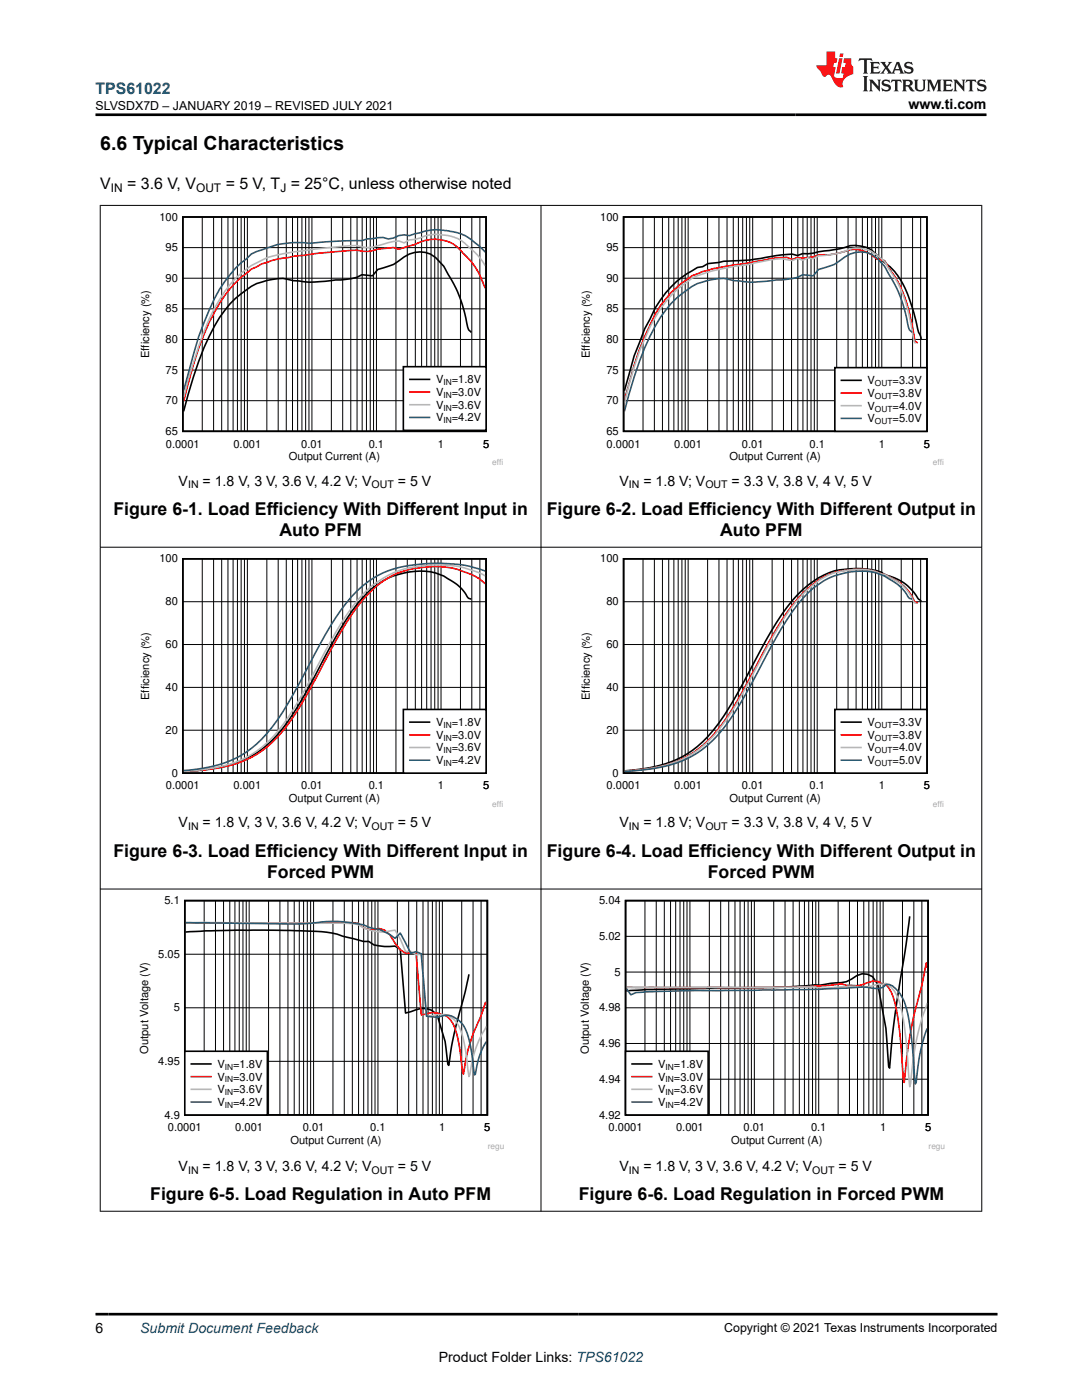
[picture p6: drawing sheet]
<svg xmlns="http://www.w3.org/2000/svg" width="216mm" height="279mm" viewBox="0 0 216 279" stroke-linecap="round" stroke-linejoin="round" font-family="sans-serif">
<path d="M36.5 43.3h60.5v42.8h-60.5zM94.1 66.4l-.2-.3a1.63 1.63 0 0 1-.8-1.6 29.4 29.4 0 0 0-4.4-11 6.1 6.1 0 0 0-4.9-3.2 6.2 6.2 0 0 0-4.2 1.8 12.5 12.5 0 0 1-4.2 1.7l-1.1 1.2-2.1-.2a10 10 0 0 1-5.2 1.1 23 23 0 0 1-10.5-.3 12.8 12.8 0 0 0-7.4 2.3 20.3 20.3 0 0 0-7.4 9.2 75.9 75.9 0 0 0-5.1 15" fill="none" stroke="#000" stroke-width=".32"/>
<g fill="none" stroke="#000" stroke-width=".2">
<path d="M36.5 55.5h60.5M36.5 49.4h60.5M40.4 43.3v42.8M42.6 43.3v42.8M44.2 43.3v42.8M45.5 43.3v42.8M46.5 43.3v42.8M47.4 43.3v42.8M48.1 43.3v42.8M48.8 43.3v42.8M49.4 43.3v42.8M53.2 43.3v42.8"/>
<path d="M55.5 43.3v42.8M57.1 43.3v42.8M58.4 43.3v42.8M59.4 43.3v42.8M60.2 43.3v42.8M61 43.3v42.8M61.7 43.3v42.8M62.2 43.3v42.8M66.1 43.3v42.8M68.4 43.3v42.8M70 43.3v42.8M71.2 43.3v42.8"/>
<path d="M72.3 43.3v42.8M73.1 43.3v42.8M73.9 43.3v42.8M74.5 43.3v42.8M75.1 43.3v42.8M79 43.3v42.8M81.3 43.3v42.8M82.9 43.3v42.8M84.1 43.3v42.8M85.1 43.3v42.8M86 43.3v42.8M86.7 43.3v42.8"/>
<path d="M87.4 43.3v42.8M88 43.3v42.8M91.9 43.3v42.8M94.1 43.3v42.8M95.8 43.3v42.8M97 43.3v42.8M36.5 80h60.5M36.5 73.9h60.5M36.5 67.7h60.5M36.5 61.6h60.5"/>
</g>
<path d="M96.8 57.5a15.7 15.7 0 0 0-3.7-6.2l-.1-.2a9 9 0 0 0-3.5-2.8l-.2-.1a8.6 8.6 0 0 0-6.6 .6l-3.1 .9-1.1-.3-3.1 .3a6.2 6.2 0 0 1-4.2 .2 116.5 116.5 0 0 0-16.8 2.1l-2.1 .7a19.3 19.3 0 0 0-8.5 7.8 57.2 57.2 0 0 0-6.3 16.1l-.9 3.5" fill="none" stroke="#f00" stroke-width=".32"/>
<path d="M96.8 53.1a12.3 12.3 0 0 0-3.1-3.7 7.2 7.2 0 0 0-5.2-2.5 7.6 7.6 0 0 0-4.7 .6l-1.1 .3-1 .1-1.1 .6-1-.4-1.1 .1-2.1 .5a7.2 7.2 0 0 1-5.2 .3 95.8 95.8 0 0 0-17.9 2.4 19.3 19.3 0 0 0-9.5 8.4 48.4 48.4 0 0 0-5.2 12.6l-2 6.9" fill="none" stroke="#b8b8b8" stroke-width=".32"/>
<path d="M96.8 50.3l-1.8-1.7a9 9 0 0 0-5.7-2.5 10.9 10.9 0 0 0-5.5 .4l-2.1 .5-1.1-.1-1 .1-1.1 .5-1 .2-1.1-.3-3.1 .3-1.1 .3-5.2 .1a46.6 46.6 0 0 1-8.4 .3 24 24 0 0 0-8.5 2.3l-1 1a23.5 23.5 0 0 0-7.4 10.2 64.6 64.6 0 0 0-4.2 12.8l-.9 3.2" fill="none" stroke="#295c75" stroke-width=".32"/>
<path d="M80.5 73.2h16.5v12.7h-16.5z" fill-rule="evenodd" fill="#fff"/>
<path d="M80.5 73.2h16.5v12.7h-16.5zM81.8 75.7h3.9" fill="none" stroke="#000" stroke-width=".32"/>
<path d="M81.8 78.2h3.9" fill="none" stroke="#f00" stroke-width=".32"/>
<path d="M81.8 80.8h3.9" fill="none" stroke="#b8b8b8" stroke-width=".32"/>
<path d="M81.8 83.3h3.9" fill="none" stroke="#295c75" stroke-width=".32"/>
<path d="M115.6 42.4h72.7v50.5h-72.7z" fill-rule="evenodd" fill="#fff"/>
<path d="M124.4 43.3h60.5v42.8h-60.5zM183.8 67.6a20.9 20.9 0 0 1-1.4-5.1 20.4 20.4 0 0 0-4.1-8.5l-3.4-3.2a5.9 5.9 0 0 0-6.3-1.4l-6.3 1.1-2.1 .1-1.1 .4-1-.3-3.2 .3a44.3 44.3 0 0 1-10.5 1.1l-3.1 .5-1.1 .6-1 .2a19.7 19.7 0 0 0-9.5 10.3l-1.1 1.9-2.1 5.4-1.9 7" fill="none" stroke="#000" stroke-width=".32"/>
<g fill="none" stroke="#000" stroke-width=".2">
<path d="M124.4 55.5h60.6M124.4 49.4h60.6M128.3 43.3v42.8M130.6 43.3v42.8M132.2 43.3v42.8M133.4 43.3v42.8M134.5 43.3v42.8M135.3 43.3v42.8M136.1 43.3v42.8M136.7 43.3v42.8M137.3 43.3v42.8M141.2 43.3v42.8"/>
<path d="M143.5 43.3v42.8M145.1 43.3v42.8M146.3 43.3v42.8M147.3 43.3v42.8M148.2 43.3v42.8M148.9 43.3v42.8M149.6 43.3v42.8M150.2 43.3v42.8M154.1 43.3v42.8M156.3 43.3v42.8M157.9 43.3v42.8M159.2 43.3v42.8"/>
<path d="M160.2 43.3v42.8M161.1 43.3v42.8M161.8 43.3v42.8M162.5 43.3v42.8M163.1 43.3v42.8M167 43.3v42.8M169.2 43.3v42.8M170.8 43.3v42.8M172.1 43.3v42.8M173.1 43.3v42.8M174 43.3v42.8M174.7 43.3v42.8"/>
<path d="M175.4 43.3v42.8M176 43.3v42.8M179.8 43.3v42.8M182.1 43.3v42.8M183.7 43.3v42.8M184.9 43.3v42.8M124.4 80h60.6M124.4 73.9h60.6M124.4 67.7h60.6M124.4 61.6h60.6"/>
</g>
<path d="M183.1 68.5l-.5-.3a32.3 32.3 0 0 0-3.9-12.8l-2.2-3.4-1.6-.3a5.8 5.8 0 0 0-6.3-1.5 18.9 18.9 0 0 1-5.3 .7 9.3 9.3 0 0 1-4.2 .5l-1 .4-1.1-.4-2.1 .1-6.3 1.1a39.8 39.8 0 0 0-10.5 2.4 20.5 20.5 0 0 0-8.4 9.9 56.2 56.2 0 0 0-4.2 11.7l-.9 3.2" fill="none" stroke="#f00" stroke-width=".32"/>
<path d="M182.8 68.5l-.4-.4a34.5 34.5 0 0 0-3.5-12.1l-2-3.2a6.9 6.9 0 0 0-7.3-3.1 17 17 0 0 1-6.3 1.4l-1 .5-1.1-.1-1 .4-1.1-.3-1 .4a12 12 0 0 0-6.3 .2l-3.2 .7a37.2 37.2 0 0 0-10.5 2.6 22.9 22.9 0 0 0-8.4 9.7 62.1 62.1 0 0 0-5.1 15.3" fill="none" stroke="#b8b8b8" stroke-width=".32"/>
<path d="M182 66.4l-.2-.3a1.63 1.63 0 0 1-.7-1.6 29.4 29.4 0 0 0-4.4-11 6.1 6.1 0 0 0-5-3.2 6.2 6.2 0 0 0-4.2 1.8 12.5 12.5 0 0 1-4.2 1.7l-1 1.2-2.1-.2a10 10 0 0 1-5.3 1.1 23 23 0 0 1-10.5-.3 12.8 12.8 0 0 0-7.4 2.3 20.3 20.3 0 0 0-7.3 9.2 75.9 75.9 0 0 0-5.1 15" fill="none" stroke="#295c75" stroke-width=".32"/>
<path d="M166.6 73.4h18.3v12.7h-18.3z" fill-rule="evenodd" fill="#fff"/>
<path d="M166.6 73.4h18.3v12.7h-18.3zM167.9 75.9h3.9" fill="none" stroke="#000" stroke-width=".32"/>
<path d="M167.9 78.4h3.9" fill="none" stroke="#f00" stroke-width=".32"/>
<path d="M167.9 81h3.9" fill="none" stroke="#b8b8b8" stroke-width=".32"/>
<path d="M167.9 83.5h3.9" fill="none" stroke="#295c75" stroke-width=".32"/>
<path d="M27.6 110.6h72.8v50.5h-72.8z" fill-rule="evenodd" fill="#fff"/>
<path d="M36.5 111.5h60.5v42.8h-60.5zM94.1 119.6l-.6-.2a11 11 0 0 0-4.8-4.3 13.3 13.3 0 0 0-11.2 .3 20.8 20.8 0 0 0-8.4 8.3l-3.2 5.4a147.2 147.2 0 0 1-8.4 14.8 21.1 21.1 0 0 1-16.8 9.7l-4.1 .4" fill="none" stroke="#000" stroke-width=".32"/>
<g fill="none" stroke="#000" stroke-width=".2">
<path d="M40.4 111.5v42.8M42.6 111.5v42.8M44.2 111.5v42.8M45.5 111.5v42.8M46.5 111.5v42.8M47.4 111.5v42.8M48.1 111.5v42.8M48.8 111.5v42.8M49.4 111.5v42.8M53.2 111.5v42.8M55.5 111.5v42.8M57.1 111.5v42.8"/>
<path d="M58.4 111.5v42.8M59.4 111.5v42.8M60.2 111.5v42.8M61 111.5v42.8M61.7 111.5v42.8M62.2 111.5v42.8M66.1 111.5v42.8M68.4 111.5v42.8M70 111.5v42.8M71.2 111.5v42.8M72.3 111.5v42.8M73.1 111.5v42.8"/>
<path d="M73.9 111.5v42.8M74.5 111.5v42.8M75.1 111.5v42.8M79 111.5v42.8M81.3 111.5v42.8M82.9 111.5v42.8M84.1 111.5v42.8M85.1 111.5v42.8M86 111.5v42.8M86.7 111.5v42.8M87.4 111.5v42.8M88 111.5v42.8"/>
<path d="M91.9 111.5v42.8M94.1 111.5v42.8M95.8 111.5v42.8M97 111.5v42.8M36.5 137.2h60.5M36.5 128.6h60.5M36.5 120.1h60.5M36.5 145.7h60.5"/>
</g>
<path d="M96.8 116.5a15.8 15.8 0 0 0-7-3.2 20.1 20.1 0 0 0-12.3 2 25.8 25.8 0 0 0-8.4 9.1l-2.1 3.5a199.6 199.6 0 0 1-8.4 15.1 21.2 21.2 0 0 1-11.6 9.4 43.5 43.5 0 0 1-10.4 1.6" fill="none" stroke="#f00" stroke-width=".32"/>
<path d="M96.8 114.9l-2.6-1.1-2.2-.6-1.4-.3a28.8 28.8 0 0 0-11 1 20.4 20.4 0 0 0-9.5 7.5 121.3 121.3 0 0 0-8.4 14.6 45.7 45.7 0 0 1-8.4 12.2 21.7 21.7 0 0 1-13.7 5.5l-3 .2" fill="none" stroke="#b8b8b8" stroke-width=".32"/>
<path d="M96.8 114l-3.5-1.1-2.7-.3a35.8 35.8 0 0 0-13.1 1.3 20 20 0 0 0-9.5 7.9 138.2 138.2 0 0 0-8.4 14.8 42.5 42.5 0 0 1-8.4 11.9 21.6 21.6 0 0 1-12.6 5.1l-2 .2" fill="none" stroke="#295c75" stroke-width=".32"/>
<path d="M80.5 141.6h16.5v12.7h-16.5z" fill-rule="evenodd" fill="#fff"/>
<path d="M80.5 141.6h16.5v12.7h-16.5zM81.8 144.1h3.9" fill="none" stroke="#000" stroke-width=".32"/>
<path d="M81.8 146.7h3.9" fill="none" stroke="#f00" stroke-width=".32"/>
<path d="M81.8 149.2h3.9" fill="none" stroke="#b8b8b8" stroke-width=".32"/>
<path d="M81.8 151.7h3.9" fill="none" stroke="#295c75" stroke-width=".32"/>
<path d="M115.6 110.6h72.7v50.5h-72.7z" fill-rule="evenodd" fill="#fff"/>
<path d="M124.4 111.5h60.5v42.8h-60.5zM183.8 120l-.5-.4a9.9 9.9 0 0 0-6.8-4.9l-.6-.5a17.6 17.6 0 0 0-10.5 .1 20.8 20.8 0 0 0-9.4 8.4 188.2 188.2 0 0 0-8.4 15 37.9 37.9 0 0 1-8.4 11.3 23.4 23.4 0 0 1-13.7 4.8h-.9" fill="none" stroke="#000" stroke-width=".32"/>
<g fill="none" stroke="#000" stroke-width=".2">
<path d="M128.3 111.5v42.8M130.6 111.5v42.8M132.2 111.5v42.8M133.4 111.5v42.8M134.5 111.5v42.8M135.3 111.5v42.8M136.1 111.5v42.8M136.7 111.5v42.8M137.3 111.5v42.8M141.2 111.5v42.8M143.5 111.5v42.8M145.1 111.5v42.8"/>
<path d="M146.3 111.5v42.8M147.3 111.5v42.8M148.2 111.5v42.8M148.9 111.5v42.8M149.6 111.5v42.8M150.2 111.5v42.8M154.1 111.5v42.8M156.3 111.5v42.8M157.9 111.5v42.8M159.2 111.5v42.8M160.2 111.5v42.8M161.1 111.5v42.8"/>
<path d="M161.8 111.5v42.8M162.5 111.5v42.8M163.1 111.5v42.8M167 111.5v42.8M169.2 111.5v42.8M170.8 111.5v42.8M172.1 111.5v42.8M173.1 111.5v42.8M174 111.5v42.8M174.7 111.5v42.8M175.4 111.5v42.8M176 111.5v42.8"/>
<path d="M179.8 111.5v42.8M182.1 111.5v42.8M183.7 111.5v42.8M184.9 111.5v42.8M124.4 137.2h60.6M124.4 128.6h60.6M124.4 120.1h60.6M124.4 145.7h60.6"/>
</g>
<path d="M183.1 120.3a.95 .95 0 0 1-.9-.9 10.2 10.2 0 0 0-5.3-4.6l-.4-.2h-.5a14.1 14.1 0 0 0-8.9-.5 18.2 18.2 0 0 0-9.4 7.2 142.3 142.3 0 0 0-9.3 16.3 37.4 37.4 0 0 1-8.9 11.7 24.4 24.4 0 0 1-13.5 4.5l-1.4 .1" fill="none" stroke="#f00" stroke-width=".32"/>
<path d="M182.8 120.3a.82 .82 0 0 1-.8-.8 10.2 10.2 0 0 0-6.6-5.1 14.6 14.6 0 0 0-8.8-.1 19.8 19.8 0 0 0-9.4 8 218.1 218.1 0 0 0-9.4 16.6 32.6 32.6 0 0 1-8.8 11 26.5 26.5 0 0 1-13.5 4h-.9" fill="none" stroke="#b8b8b8" stroke-width=".32"/>
<path d="M182 119.6l-.5-.2a11 11 0 0 0-4.8-4.3 13.3 13.3 0 0 0-11.3 .3 20.8 20.8 0 0 0-8.4 8.3l-3.1 5.4a147.2 147.2 0 0 1-8.4 14.8 21.1 21.1 0 0 1-16.9 9.7l-4 .4" fill="none" stroke="#295c75" stroke-width=".32"/>
<path d="M166.6 141.6h18.3v12.7h-18.3z" fill-rule="evenodd" fill="#fff"/>
<path d="M166.6 141.6h18.3v12.7h-18.3zM167.9 144.1h3.9" fill="none" stroke="#000" stroke-width=".32"/>
<path d="M167.9 146.7h3.9" fill="none" stroke="#f00" stroke-width=".32"/>
<path d="M167.9 149.2h3.9" fill="none" stroke="#b8b8b8" stroke-width=".32"/>
<path d="M167.9 151.7h3.9" fill="none" stroke="#295c75" stroke-width=".32"/>
<path d="M27.4 178.8h73.2v50.8h-73.2z" fill-rule="evenodd" fill="#fff"/>
<path d="M36.9 179.7h60.3v42.8h-60.3zM37 186l2-.1a253.5 253.5 0 0 1 26.2 .1l2.1 .4 5.2 1.5h1.1l1 .7a11.1 11.1 0 0 0 4.2 .2l1.1 .7 1 12.7 1.1-.3a4.2 4.2 0 0 1 5.2 .6 34.8 34.8 0 0 1 2.2 9.9l.2 .2a111.4 111.4 0 0 1 3.4-15.6l.6-2.6" fill="none" stroke="#000" stroke-width=".32"/>
<g fill="none" stroke="#000" stroke-width=".2">
<path d="M40.7 179.7v42.8M43 179.7v42.8M44.6 179.7v42.8M45.9 179.7v42.8M46.9 179.7v42.8M47.7 179.7v42.8M48.5 179.7v42.8M49.1 179.7v42.8M49.7 179.7v42.8M53.6 179.7v42.8M55.9 179.7v42.8M57.5 179.7v42.8"/>
<path d="M58.7 179.7v42.8M59.7 179.7v42.8M60.6 179.7v42.8M61.3 179.7v42.8M62 179.7v42.8M62.6 179.7v42.8M66.4 179.7v42.8M68.7 179.7v42.8M70.3 179.7v42.8M71.5 179.7v42.8M72.6 179.7v42.8M73.4 179.7v42.8"/>
<path d="M74.2 179.7v42.8M74.8 179.7v42.8M75.4 179.7v42.8M79.3 179.7v42.8M81.6 179.7v42.8M83.2 179.7v42.8M84.4 179.7v42.8M85.4 179.7v42.8M86.3 179.7v42.8M87 179.7v42.8M87.7 179.7v42.8M88.3 179.7v42.8"/>
<path d="M92.1 179.7v42.8M94.4 179.7v42.8M96 179.7v42.8M97.2 179.7v42.8M36.9 190.4h60.4M36.9 211.8h60.4M36.9 201.1h60.4"/>
</g>
<path d="M37 184.2l32.4-.1 2.1 .2a3.7 3.7 0 0 0 4.2 1l1 .3 1.1 .9 2.1 3.1 1 .6 2.1 .1 1.1 12.2 1-.2a4.6 4.6 0 0 1 4.3 .7 6.9 6.9 0 0 1 2 4.4l.9 6.5 .2 .4a37.2 37.2 0 0 1 3.6-12l.8-2.3 .2 .6" fill="none" stroke="#f00" stroke-width=".32"/>
<path d="M37 184.1l30.3 .1 2.1 .1 2.1 .2a8.9 8.9 0 0 0 5.2 1.5l2.1-.4 1.1 1.8 1 2.5h1.1l1 .6 1.1-.1 1 12.4 2.1-.3h1.6a4.8 4.8 0 0 1 3.3 3.7 44.6 44.6 0 0 1 1.5 8.6l.2-.4a21.9 21.9 0 0 1 3.3-9.6" fill="none" stroke="#b8b8b8" stroke-width=".32"/>
<path d="M37 184.1l12.5 .2a109.5 109.5 0 0 0 16.7-.4 23.4 23.4 0 0 1 8.4 1.4l1.1 .2 2.1 1 1 .8 1.1-1.1 2.1 4.1 1-.4 1.1 .4 1 12.5a7.1 7.1 0 0 0 4.1-.2 5.1 5.1 0 0 1 4.2 4.2l.7 3.4 .6 4.3 .2-.1a14.5 14.5 0 0 1 2.2-6.5" fill="none" stroke="#295c75" stroke-width=".32"/>
<path d="M36.9 209.8h16.4v12.7h-16.4z" fill-rule="evenodd" fill="#fff"/>
<path d="M36.9 209.8h16.4v12.7h-16.4zM38.2 212.3h3.9" fill="none" stroke="#000" stroke-width=".32"/>
<path d="M38.2 214.9h3.9" fill="none" stroke="#f00" stroke-width=".32"/>
<path d="M38.2 217.4h3.9" fill="none" stroke="#b8b8b8" stroke-width=".32"/>
<path d="M38.2 219.9h3.9" fill="none" stroke="#295c75" stroke-width=".32"/>
<path d="M115.4 178.8h73.1v50.8h-73.1z" fill-rule="evenodd" fill="#fff"/>
<path d="M124.8 179.7h60.4v42.8h-60.4zM181.5 182.9l-.7 5.6a261.9 261.9 0 0 0-3.3 24.7l-.2-.4a88.9 88.9 0 0 0-2.1-16.3l-1.1-1.6a3.2 3.2 0 0 0-4.2 .5 8.3 8.3 0 0 1-4.2 .8l-1 .2a333.2 333.2 0 0 1-25.2 .9l-10.5 .2-4 .3" fill="none" stroke="#000" stroke-width=".32"/>
<g fill="none" stroke="#000" stroke-width=".2">
<path d="M128.7 179.7v42.8M130.9 179.7v42.8M132.6 179.7v42.8M133.8 179.7v42.8M134.8 179.7v42.8M135.7 179.7v42.8M136.4 179.7v42.8M137.1 179.7v42.8M137.7 179.7v42.8M141.5 179.7v42.8M143.8 179.7v42.8M145.4 179.7v42.8"/>
<path d="M146.7 179.7v42.8M147.7 179.7v42.8M148.5 179.7v42.8M149.3 179.7v42.8M149.9 179.7v42.8M150.5 179.7v42.8M154.4 179.7v42.8M156.6 179.7v42.8M158.3 179.7v42.8M159.5 179.7v42.8M160.5 179.7v42.8M161.4 179.7v42.8"/>
<path d="M162.1 179.7v42.8M162.8 179.7v42.8M163.4 179.7v42.8M167.2 179.7v42.8M169.5 179.7v42.8M171.1 179.7v42.8M172.4 179.7v42.8M173.4 179.7v42.8M174.2 179.7v42.8M175 179.7v42.8M175.6 179.7v42.8M176.2 179.7v42.8"/>
<path d="M180.1 179.7v42.8M182.3 179.7v42.8M183.9 179.7v42.8M185.2 179.7v42.8M124.8 194h60.4M124.8 186.9h60.4M124.8 215.4h60.4M124.8 208.2h60.4M124.8 201.1h60.4"/>
</g>
<path d="M185 193.1l-.2-.9-.7 3.7a93.9 93.9 0 0 0-3.7 20.1l-.2-.6a88.9 88.9 0 0 0-1.6-15.1 7 7 0 0 0-1.8-3.8l-.6-.1-1-.6h-1.1l-2.1 .7-1 .2h-2.1l-1.1-.4-2.1 .3-3.1 .2-10.5 .3-27.1-.1" fill="none" stroke="#f00" stroke-width=".32"/>
<path d="M125 197l31.3 .1a56.2 56.2 0 0 1 8.4 .1 35.9 35.9 0 0 1 8.4-.2l2.1-.6h1a.95 .95 0 0 1 1.1 .2l.4 .3a9 9 0 0 1 2.4 5.5 120.8 120.8 0 0 1 1.4 14.5l.2-.7a53.2 53.2 0 0 1 3.3-16" fill="none" stroke="#b8b8b8" stroke-width=".32"/>
<path d="M125 197.3l.9 1.2 1-.4 4.2-.2 24.1-.3a226.3 226.3 0 0 0 16.8-.6l3.2 .3 1-.3 .6-.5a2.57 2.57 0 0 1 2.4 1.3l.1 .1a11.2 11.2 0 0 1 2 5.5l.8 5.7 .5 7.2 .2-.2a35.6 35.6 0 0 1 2.2-10.9" fill="none" stroke="#295c75" stroke-width=".32"/>
<path d="M124.8 209.8h16.5v12.7h-16.5z" fill-rule="evenodd" fill="#fff"/>
<path d="M124.8 209.8h16.5v12.7h-16.5zM126.1 212.3h3.9" fill="none" stroke="#000" stroke-width=".32"/>
<path d="M126.1 214.9h3.9" fill="none" stroke="#f00" stroke-width=".32"/>
<path d="M126.1 217.4h3.9" fill="none" stroke="#b8b8b8" stroke-width=".32"/>
<path d="M126.1 219.9h3.9" fill="none" stroke="#295c75" stroke-width=".32"/>
<path d="M19.9 41h176.1M20 40.9v200.9M107.9 40.9v200.9M195.9 40.9v200.9M19.9 109.2h176.1M19.9 177.4h176.1M19.9 241.7h176.1" fill="none" stroke="#000" stroke-width=".2"/>
<path d="M171.5 11.6l-.2 .6 .5-.2h.6v.1v2.2l-.2 .4h1l-.2-.4v-2.2v-.1h.5l.5 .2-.1-.6zM173.6 12.4l.2 .3v1.6l-.2 .4h1.9l.1-.6a1.08 1.08 0 0 1-1.3 .2v-.7h.6l.4 .2v-.7l-.4 .2h-.6v-.5l.2-.2a1 1 0 0 1 1 .3l-.1-.5zM175.7 12.4l.9 1.1-1 1.2h.9l-.2-.2 .5-.8 .4 .8-.2 .2h1.6l-.2-.2 .2-.5h.9l.1 .5-.1 .2h.9l-.2-.4-.8-1.9h-.5l-.9 2.1-.9-1.1 .9-1h-.8l.2 .2-.4 .6-.4-.6 .2-.2zM179 12.8l.4 1h-.7zM180.7 12.5a.65 .65 0 0 0-.2 .7 .65 .65 0 0 0 .6 .5l.6 .1 .1 .3a.79 .79 0 0 1-.7 .4 .79 .79 0 0 1-.7-.5l.1 .7 .2-.1a.93 .93 0 0 0 1.1 0 .93 .93 0 0 0 .4-.9 1.46 1.46 0 0 0-1.2-.6l-.1-.3a1.09 1.09 0 0 1 1.2 .2l-.2-.6-.1 .1-.5-.2zM172.2 15.2l.2 .4v2.2l-.2 .4h1l-.2-.4v-2.2l.2-.4zM173.4 15.9l.2 .4v1.5l-.2 .4h.8l-.3-.4 .1-1.3 1.6 1.8v-2l.2-.4h-.7l.1 .2 .1 1.1-1.2-1.3zM176.2 16a.65 .65 0 0 0-.2 .8 .65 .65 0 0 0 .6 .4l.6 .2 .1 .2a.79 .79 0 0 1-.7 .4 .79 .79 0 0 1-.7-.5l.1 .7 .2-.1a.93 .93 0 0 0 1.1 .1 .93 .93 0 0 0 .4-1 1.46 1.46 0 0 0-1.2-.5l-.1-.4a1.09 1.09 0 0 1 1.2 .2l-.1-.6-.2 .1-.5-.1zM177.9 15.9l-.1 .6a.63 .63 0 0 1 .8-.3v1.6l-.3 .4h1l-.2-.4v-1.6a.66 .66 0 0 1 .8 .3l-.1-.6zM180 15.9l.2 .4v1.5l-.2 .4h1l-.2-.2-.1-.7h.5l.1 .2a.79 .79 0 0 0 1.2 .6l-1-.9a.61 .61 0 0 0 .6-.6 .61 .61 0 0 0-.5-.7zM180.8 16.2h.1a.47 .47 0 0 1 .5 .1 .47 .47 0 0 1 .1 .5l-.1 .1-.7 .1zM182.3 15.9l.2 .2a2.27 2.27 0 0 0 .4 2 1.04 1.04 0 0 0 1.7-.7v-1.3l.2-.2h-.8l.2 .4v1.1a.6 .6 0 0 1-.6 .6 .6 .6 0 0 1-.6-.6v-1.1l.3-.4zM184.9 15.9l.2 .4v1.5l-.2 .4h.8l-.3-.4v-1.4l.9 1.9 .9-1.9v1.4l-.3 .4h1l-.2-.4v-1.5l.2-.4h-.8l-.7 1.5-.6-1.5zM188.1 15.9l.2 .4v1.5l-.2 .4h1.9l.1-.6a1.09 1.09 0 0 1-1.3 .2v-.7h.6l.4 .2v-.6l-.4 .2h-.6v-.6l.2-.1a1.01 1.01 0 0 1 1 .3l-.1-.6zM190.2 15.9l.3 .4v1.5l-.3 .4h.8l-.2-.4v-1.3l1.6 1.8v-2l.2-.4h-.7l.2 .2v1.1l-1.2-1.3zM192.8 15.9l-.1 .6a.63 .63 0 0 1 .8-.3v1.6l-.3 .4h1l-.2-.4v-1.6a.66 .66 0 0 1 .8 .3l-.1-.6zM195.2 16a.65 .65 0 0 0-.2 .8 .65 .65 0 0 0 .6 .4l.6 .2 .2 .2a.79 .79 0 0 1-.7 .4 .79 .79 0 0 1-.7-.5l.1 .7 .2-.1a.93 .93 0 0 0 1 .1 .93 .93 0 0 0 .5-1 1.46 1.46 0 0 0-1.3-.5v-.4a1.09 1.09 0 0 1 1.2 .2l-.2-.6-.2 .1-.5-.1z" fill="#231f20"/>
<path d="M164.9 10.3v2.7h-2l.1 .4 .8 1a.95 .95 0 0 0 1 .9 .59 .59 0 0 1 .5-.4 .59 .59 0 0 1 .5 .3l.4 .8a1.59 1.59 0 0 0 2.1 1.4 1.61 1.61 0 0 1 1-2.3l1-.3-.1-1.5a1.59 1.59 0 0 1-.3-1.7h-1.5l-.2 .9h.6l-.2 .9h-.5l-.2 .9v.3l.4 .1-.1 .9h-.7a.73 .73 0 0 1-1-.7l.3-1.5h-.5l.1-.9h.5l.2-.9h-.5v-1.3zM167.4 11.6l-.6 3.1h.7l.6-3.1zM167.6 10.7l-.1 .6h.7l.1-.6z" fill="#ed1c24"/>
<path d="M19 22.9h177.8M19 262.3h180" fill="none" stroke="#000" stroke-width=".53"/>
<text font-size="3.9" x="20" y="29.9">6.6 Typical Characteristics</text>
<g font-size="3.5">
<text x="22.6" y="102.8">Figure 6-1. Load Efficiency With Different Input in</text>
<text x="55.7" y="107">Auto PFM</text>
<text x="109.1" y="102.8">Figure 6-2. Load Efficiency With Different Output in</text>
<text x="143.7" y="107">Auto PFM</text>
<text x="22.6" y="171">Figure 6-3. Load Efficiency With Different Input in</text>
<text x="109.1" y="171">Figure 6-4. Load Efficiency With Different Output in</text>
<text x="53.3" y="175.2">Forced PWM</text>
<text x="141.2" y="175.2">Forced PWM</text>
<text x="30" y="239.5">Figure 6-5. Load Regulation in Auto PFM</text>
<text x="115.5" y="239.5">Figure 6-6. Load Regulation in Forced PWM</text>
</g>
<text font-size="3.2" fill="#00f" x="19" y="18.7">TPS61022</text>
<g font-size="3.2">
<text x="20" y="37.8">V</text>
<text x="25.4" y="37.8">= 3.6 V, V</text>
<text x="45" y="37.8">= 5 V, T = 25°C, unless otherwise noted</text>
</g>
<g font-size="2.8">
<text x="181.3" y="21.8">www.ti.com</text>
<text x="35.6" y="96.9">V</text>
<text x="40.4" y="96.9">= 1.8 V, 3 V, 3.6 V, 4.2 V; V</text>
<text x="79.4" y="96.9">= 5 V</text>
<text x="123.6" y="96.9">V</text>
<text x="128.4" y="96.9">= 1.8 V; V</text>
<text x="146" y="96.9">= 3.3 V, 3.8 V, 4 V, 5 V</text>
<text x="35.6" y="165.1">V</text>
<text x="40.4" y="165.1">= 1.8 V, 3 V, 3.6 V, 4.2 V; V</text>
<text x="79.4" y="165.1">= 5 V</text>
<text x="123.6" y="165.1">V</text>
<text x="128.4" y="165.1">= 1.8 V; V</text>
<text x="146" y="165.1">= 3.3 V, 3.8 V, 4 V, 5 V</text>
<text x="35.6" y="233.7">V</text>
<text x="40.4" y="233.7">= 1.8 V, 3 V, 3.6 V, 4.2 V; V</text>
<text x="79.4" y="233.7">= 5 V</text>
<text x="123.6" y="233.7">V</text>
<text x="128.4" y="233.7">= 1.8 V, 3 V, 3.6 V, 4.2 V; V</text>
<text x="167.3" y="233.7">= 5 V</text>
<text x="19" y="266.1">6</text>
<text x="87.6" y="271.7">Product Folder Links: TPS61022</text>
</g>
<text font-size="2.8" fill="#00f" x="28" y="266.1">Submit Document Feedback</text>
<g font-size="2.5">
<text x="19" y="21.9">SLVSDX7D – JANUARY 2019 – REVISED JULY 2021</text>
<text x="144.5" y="265.8">Copyright © 2021 Texas Instruments Incorporated</text>
</g>
<g font-size="2.4">
<text x="22.1" y="38.4">IN</text>
<text x="39.1" y="38.4">OUT</text>
<text x="55.9" y="38.4">J</text>
</g>
<g font-size="2.2">
<text x="31.8" y="44">100</text>
<text x="119.8" y="44">100</text>
<text x="33" y="50.1">95</text>
<text x="121" y="50.1">95</text>
<text x="33" y="56.3">90</text>
<text x="121" y="56.3">90</text>
<text x="33" y="62.4">85</text>
<text x="121" y="62.4">85</text>
<text x="29.7" y="71.5" transform="rotate(-90 29.7 71.5)">Efficiency (%)</text>
<text x="33" y="68.5">80</text>
<text x="117.7" y="71.5" transform="rotate(-90 117.7 71.5)">Efficiency (%)</text>
<text x="121" y="68.5">80</text>
<text x="33" y="74.6">75</text>
<text x="87" y="76.5">V</text>
<text x="90.2" y="76.5">=1.8V</text>
<text x="121" y="74.6">75</text>
<text x="173.1" y="76.7">V</text>
<text x="178.1" y="76.7">=3.3V</text>
<text x="33" y="80.7">70</text>
<text x="87" y="79">V</text>
<text x="87" y="81.6">V</text>
<text x="90.2" y="79">=3.0V</text>
<text x="90.2" y="81.6">=3.6V</text>
<text x="121" y="80.7">70</text>
<text x="173.1" y="79.2">V</text>
<text x="173.1" y="81.8">V</text>
<text x="178.1" y="79.2">=3.8V</text>
<text x="178.1" y="81.8">=4.0V</text>
<text x="33" y="86.8">65</text>
<text x="33.1" y="89.3">0.0001</text>
<text x="46.6" y="89.3">0.001</text>
<text x="60.1" y="89.3">0.01</text>
<text x="73.6" y="89.3">0.1</text>
<text x="87" y="84.1">V</text>
<text x="87.4" y="89.3">1</text>
<text x="90.2" y="84.1">=4.2V</text>
<text x="96.4" y="89.3">5</text>
<text x="121" y="86.8">65</text>
<text x="121.1" y="89.3">0.0001</text>
<text x="134.5" y="89.3">0.001</text>
<text x="148" y="89.3">0.01</text>
<text x="161.5" y="89.3">0.1</text>
<text x="173.1" y="84.3">V</text>
<text x="175.3" y="89.3">1</text>
<text x="178.1" y="84.3">=5.0V</text>
<text x="184.3" y="89.3">5</text>
<text x="57.6" y="91.9">Output Current (A)</text>
<text x="145.6" y="91.9">Output Current (A)</text>
<text x="31.8" y="112.2">100</text>
<text x="119.8" y="112.2">100</text>
<text x="33" y="120.8">80</text>
<text x="121" y="120.8">80</text>
<text x="33" y="129.4">60</text>
<text x="121" y="129.4">60</text>
<text x="33" y="137.9">40</text>
<text x="121" y="137.9">40</text>
<text x="29.7" y="139.7" transform="rotate(-90 29.7 139.7)">Efficiency (%)</text>
<text x="117.7" y="139.7" transform="rotate(-90 117.7 139.7)">Efficiency (%)</text>
<text x="33" y="146.5">20</text>
<text x="87" y="144.9">V</text>
<text x="87" y="147.4">V</text>
<text x="87" y="150">V</text>
<text x="90.2" y="144.9">=1.8V</text>
<text x="90.2" y="147.4">=3.0V</text>
<text x="90.2" y="150">=3.6V</text>
<text x="121" y="146.5">20</text>
<text x="173.1" y="144.9">V</text>
<text x="173.1" y="147.4">V</text>
<text x="173.1" y="150">V</text>
<text x="178.1" y="144.9">=3.3V</text>
<text x="178.1" y="147.4">=3.8V</text>
<text x="178.1" y="150">=4.0V</text>
<text x="34.3" y="155">0</text>
<text x="87" y="152.5">V</text>
<text x="90.2" y="152.5">=4.2V</text>
<text x="122.2" y="155">0</text>
<text x="173.1" y="152.5">V</text>
<text x="178.1" y="152.5">=5.0V</text>
<text x="33.1" y="157.5">0.0001</text>
<text x="46.6" y="157.5">0.001</text>
<text x="57.6" y="160.1">Output Current (A)</text>
<text x="60.1" y="157.5">0.01</text>
<text x="73.6" y="157.5">0.1</text>
<text x="87.4" y="157.5">1</text>
<text x="96.4" y="157.5">5</text>
<text x="121.1" y="157.5">0.0001</text>
<text x="134.5" y="157.5">0.001</text>
<text x="145.6" y="160.1">Output Current (A)</text>
<text x="148" y="157.5">0.01</text>
<text x="161.5" y="157.5">0.1</text>
<text x="175.3" y="157.5">1</text>
<text x="184.3" y="157.5">5</text>
<text x="32.8" y="180.5">5.1</text>
<text x="119.5" y="180.5">5.04</text>
<text x="31.6" y="191.2">5.05</text>
<text x="119.5" y="187.6">5.02</text>
<text x="122.6" y="194.7">5</text>
<text x="34.7" y="201.9">5</text>
<text x="119.5" y="201.9">4.98</text>
<text x="119.5" y="209">4.96</text>
<text x="29.5" y="210.3" transform="rotate(-90 29.5 210.3)">Output Voltage (V)</text>
<text x="31.6" y="212.5">4.95</text>
<text x="43.4" y="213.1">V</text>
<text x="43.4" y="215.7">V</text>
<text x="46.5" y="213.1">=1.8V</text>
<text x="46.5" y="215.7">=3.0V</text>
<text x="117.5" y="210.3" transform="rotate(-90 117.5 210.3)">Output Voltage (V)</text>
<text x="131.3" y="213.1">V</text>
<text x="131.3" y="215.7">V</text>
<text x="134.5" y="213.1">=1.8V</text>
<text x="134.5" y="215.7">=3.0V</text>
<text x="43.4" y="218.2">V</text>
<text x="43.4" y="220.7">V</text>
<text x="46.5" y="218.2">=3.6V</text>
<text x="46.5" y="220.7">=4.2V</text>
<text x="119.5" y="216.1">4.94</text>
<text x="131.3" y="218.2">V</text>
<text x="131.3" y="220.7">V</text>
<text x="134.5" y="218.2">=3.6V</text>
<text x="134.5" y="220.7">=4.2V</text>
<text x="32.8" y="223.2">4.9</text>
<text x="33.5" y="225.8">0.0001</text>
<text x="47" y="225.8">0.001</text>
<text x="60.4" y="225.8">0.01</text>
<text x="73.9" y="225.8">0.1</text>
<text x="87.7" y="225.8">1</text>
<text x="96.6" y="225.8">5</text>
<text x="119.5" y="223.2">4.92</text>
<text x="121.4" y="225.8">0.0001</text>
<text x="134.9" y="225.8">0.001</text>
<text x="148.4" y="225.8">0.01</text>
<text x="161.8" y="225.8">0.1</text>
<text x="175.6" y="225.8">1</text>
<text x="184.6" y="225.8">5</text>
<text x="58" y="228.3">Output Current (A)</text>
<text x="145.9" y="228.3">Output Current (A)</text>
</g>
<g font-size="2.1">
<text x="37.5" y="97.5">IN</text>
<text x="74.1" y="97.5">OUT</text>
<text x="125.5" y="97.5">IN</text>
<text x="140.7" y="97.5">OUT</text>
<text x="37.5" y="165.7">IN</text>
<text x="74.1" y="165.7">OUT</text>
<text x="125.5" y="165.7">IN</text>
<text x="140.7" y="165.7">OUT</text>
<text x="37.5" y="234.2">IN</text>
<text x="74.1" y="234.2">OUT</text>
<text x="125.5" y="234.2">IN</text>
<text x="162.1" y="234.2">OUT</text>
</g>
<g font-size="1.7">
<text x="88.5" y="76.9">IN</text>
<text x="174.6" y="77.1">OUT</text>
<text x="88.5" y="79.4">IN</text>
<text x="88.5" y="81.9">IN</text>
<text x="174.6" y="79.6">OUT</text>
<text x="174.6" y="82.1">OUT</text>
<text x="88.5" y="84.5">IN</text>
<text x="174.6" y="84.7">OUT</text>
<text x="88.5" y="145.3">IN</text>
<text x="88.5" y="147.8">IN</text>
<text x="174.6" y="145.3">OUT</text>
<text x="174.6" y="147.8">OUT</text>
<text x="88.5" y="150.3">IN</text>
<text x="88.5" y="152.9">IN</text>
<text x="174.6" y="150.3">OUT</text>
<text x="174.6" y="152.9">OUT</text>
<text x="44.9" y="213.5">IN</text>
<text x="132.8" y="213.5">IN</text>
<text x="44.9" y="216">IN</text>
<text x="44.9" y="218.6">IN</text>
<text x="44.9" y="221.1">IN</text>
<text x="132.8" y="216">IN</text>
<text x="132.8" y="218.6">IN</text>
<text x="132.8" y="221.1">IN</text>
</g>
<g font-size="1.7" fill="#a8a8a8">
<text x="98.2" y="92.8">effi</text>
<text x="186.2" y="92.8">effi</text>
<text x="98.2" y="161.1">effi</text>
<text x="186.2" y="161.1">effi</text>
<text x="97.3" y="229.3">regu</text>
<text x="185.3" y="229.3">regu</text>
</g>
</svg>
